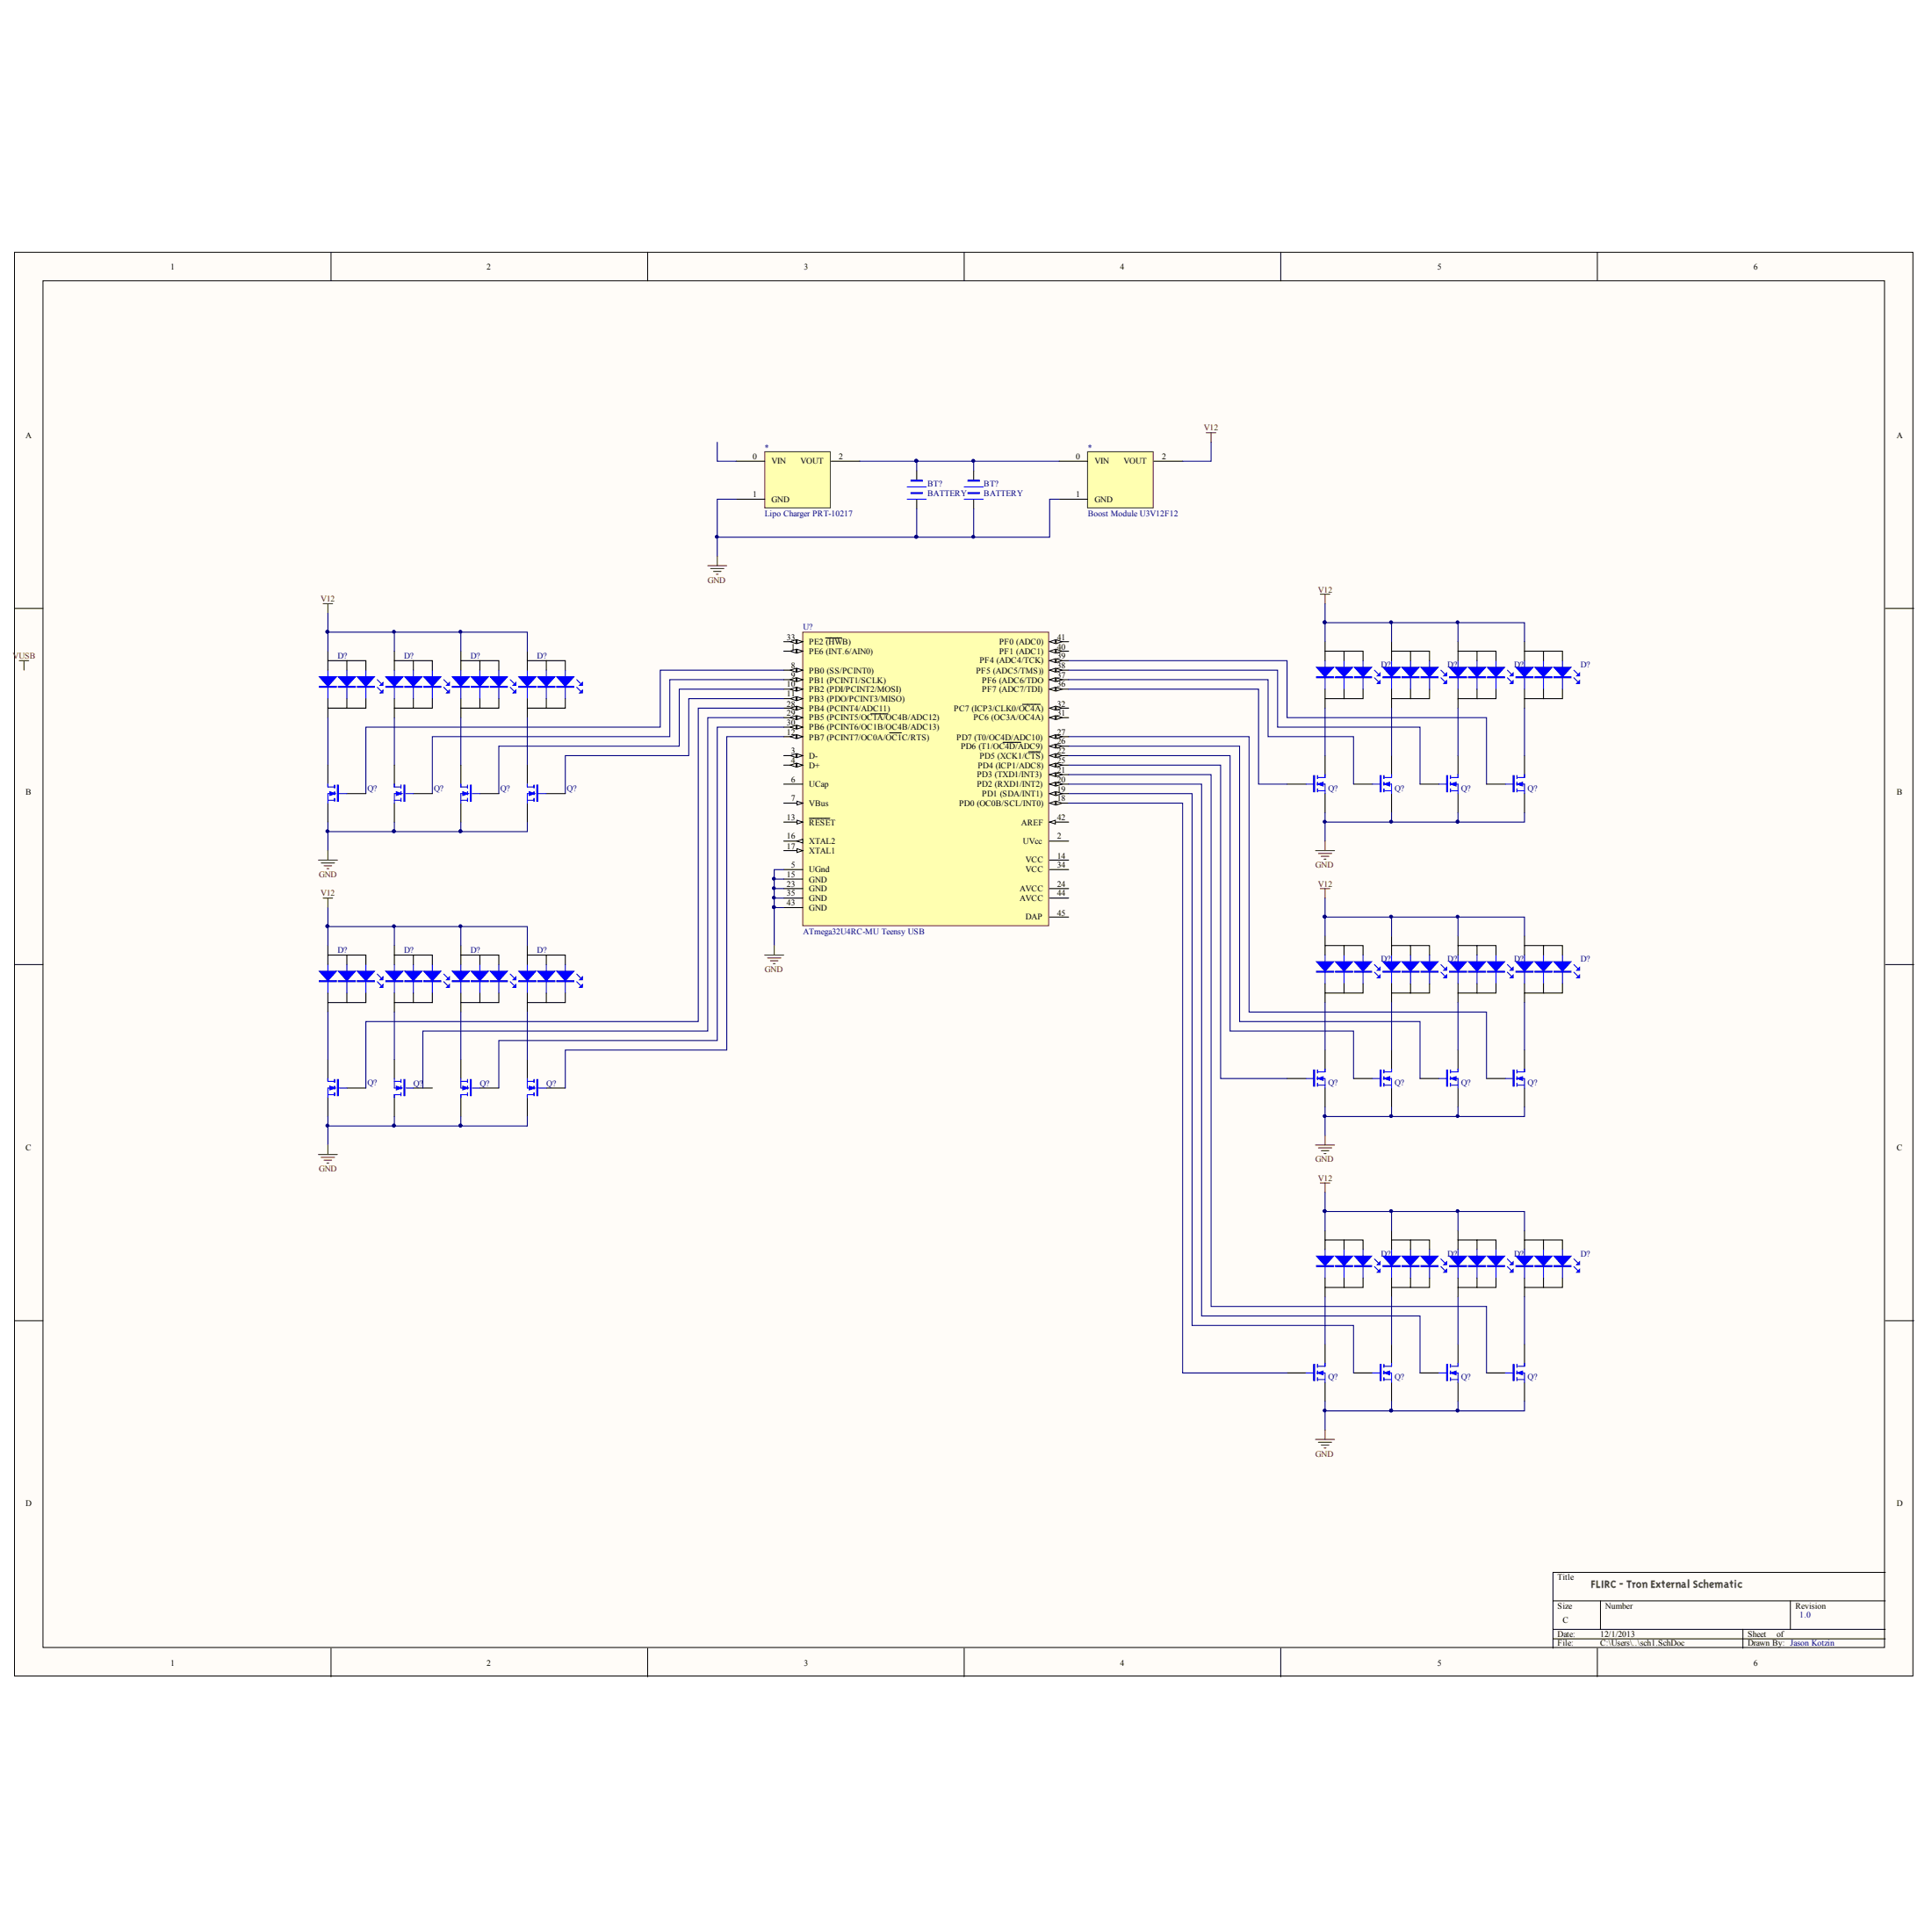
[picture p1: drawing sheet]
<svg xmlns="http://www.w3.org/2000/svg" width="96mm" height="96mm" viewBox="0 0 96 96" stroke-linecap="round" stroke-linejoin="round" font-family="sans-serif">
<g fill="#fffcf8" stroke="#000" stroke-width=".04">
<path d="M.7 12.5h94.3v70.7h-94.3z"/>
<path d="M2.1 13.9h91.5v67.9h-91.5z"/>
</g>
<g fill="none" stroke="#000" stroke-width=".04">
<path d="M16.4 12.5v1.4M32.2 12.5v1.4M47.9 12.5v1.4M63.6 12.5v1.4M79.3 12.5v1.4M.7 30.2h1.4M93.6 30.2h1.5M.7 47.9h1.4M93.6 47.9h1.5M.7 65.6h1.4M77.1 79.5h16.5M79.5 79.5v1.4"/>
<path d="M88.9 79.5v1.4M93.6 65.6h1.5M93.6 78.1h-16.5v3.8M16.4 81.9v1.4M32.2 81.9v1.4M47.9 81.9v1.4M63.6 81.9v1.4M77.1 80.9h16.5M77.1 81.4h16.5M79.3 81.9v1.4M86.6 80.9v1"/>
</g>
<path d="M39.9 31.4h12.2v14.6h-12.2z" fill="#ffffb0" stroke="#800000" stroke-width=".04"/>
<path d="M38.9 38h1" fill="none" stroke="#000" stroke-width=".05"/>
<g fill="#fffcf8" stroke="#000" stroke-width=".04">
<path d="M39.6 37.9l.3 .1-.3 .1z"/>
<path d="M39.3 38l.2-.1v.2z"/>
</g>
<path d="M38.9 37.5h1" fill="none" stroke="#000" stroke-width=".05"/>
<g fill="#fffcf8" stroke="#000" stroke-width=".04">
<path d="M39.6 37.4l.3 .1-.3 .1z"/>
<path d="M39.3 37.5l.2-.1v.2z"/>
</g>
<path d="M52.1 44.6h1M52.1 44.1h1M52.1 40.8h1" fill="none" stroke="#000" stroke-width=".05"/>
<path d="M52.1 40.8l.3-.1v.2z" fill="#fffcf8" stroke="#000" stroke-width=".04"/>
<path d="M38.9 41.8h1" fill="none" stroke="#000" stroke-width=".05"/>
<path d="M39.6 41.8l.3-.1v.2z" fill="#fffcf8" stroke="#000" stroke-width=".04"/>
<path d="M38.9 42.2h1" fill="none" stroke="#000" stroke-width=".05"/>
<path d="M39.6 42.2h.3l-.3 .1z" fill="#fffcf8" stroke="#000" stroke-width=".04"/>
<path d="M38.9 39.9h1M52.1 43.2h1M52.1 42.7h1" fill="none" stroke="#000" stroke-width=".05"/>
<path d="M39.6 39.8l.3 .1-.3 .1z" fill="#fffcf8" stroke="#000" stroke-width=".04"/>
<path d="M38.9 38.9h1M38.9 43.2h1M38.9 40.8h1" fill="none" stroke="#000" stroke-width=".05"/>
<path d="M39.6 40.7l.3 .1-.3 .1z" fill="#fffcf8" stroke="#000" stroke-width=".04"/>
<path d="M52.1 34.2h1M40.2 40.6h1" fill="none" stroke="#000" stroke-width=".05"/>
<g fill="#fffcf8" stroke="#000" stroke-width=".04">
<path d="M52.1 34.2l.3-.1v.2z"/>
<path d="M52.5 34.1l.2 .1-.2 .1z"/>
</g>
<path d="M52.1 33.8h1" fill="none" stroke="#000" stroke-width=".05"/>
<g fill="#fffcf8" stroke="#000" stroke-width=".04">
<path d="M52.1 33.8l.3-.1v.2z"/>
<path d="M52.5 33.7l.2 .1-.2 .1z"/>
</g>
<path d="M52.1 33.3h1" fill="none" stroke="#000" stroke-width=".05"/>
<g fill="#fffcf8" stroke="#000" stroke-width=".04">
<path d="M52.1 33.3l.3-.1v.2z"/>
<path d="M52.5 33.2l.2 .1-.2 .1z"/>
</g>
<path d="M52.1 32.8h1" fill="none" stroke="#000" stroke-width=".05"/>
<g fill="#fffcf8" stroke="#000" stroke-width=".04">
<path d="M52.1 32.8l.3-.1v.2z"/>
<path d="M52.5 32.7l.2 .1-.2 .1z"/>
</g>
<path d="M52.1 32.3h1" fill="none" stroke="#000" stroke-width=".05"/>
<g fill="#fffcf8" stroke="#000" stroke-width=".04">
<path d="M52.1 32.3l.3-.1v.2z"/>
<path d="M52.5 32.2l.2 .1-.2 .1z"/>
</g>
<path d="M52.1 31.9h1" fill="none" stroke="#000" stroke-width=".05"/>
<g fill="#fffcf8" stroke="#000" stroke-width=".04">
<path d="M52.1 31.9l.3-.1v.2z"/>
<path d="M52.5 31.8l.2 .1-.2 .1z"/>
</g>
<path d="M38.9 32.3h1" fill="none" stroke="#000" stroke-width=".05"/>
<g fill="#fffcf8" stroke="#000" stroke-width=".04">
<path d="M39.6 32.2l.3 .1-.3 .1z"/>
<path d="M39.3 32.3l.2-.1v.2z"/>
</g>
<path d="M52.1 36.6h1" fill="none" stroke="#000" stroke-width=".05"/>
<g fill="#fffcf8" stroke="#000" stroke-width=".04">
<path d="M52.1 36.6l.3-.1v.2z"/>
<path d="M52.5 36.5l.2 .1-.2 .1z"/>
</g>
<path d="M52.1 37.1h1" fill="none" stroke="#000" stroke-width=".05"/>
<g fill="#fffcf8" stroke="#000" stroke-width=".04">
<path d="M52.1 37.1l.3-.1v.2z"/>
<path d="M52.5 37l.2 .1-.2 .1z"/>
</g>
<path d="M49.8 36.9h.9M52.1 37.5h1" fill="none" stroke="#000" stroke-width=".05"/>
<g fill="#fffcf8" stroke="#000" stroke-width=".04">
<path d="M52.1 37.5l.3-.1v.2z"/>
<path d="M52.5 37.4l.2 .1-.2 .1z"/>
</g>
<path d="M51.1 37.3h.6M52.1 38h1" fill="none" stroke="#000" stroke-width=".05"/>
<g fill="#fffcf8" stroke="#000" stroke-width=".04">
<path d="M52.1 38l.3-.1v.2z"/>
<path d="M52.5 37.9l.2 .1-.2 .1z"/>
</g>
<path d="M52.1 38.5h1" fill="none" stroke="#000" stroke-width=".05"/>
<g fill="#fffcf8" stroke="#000" stroke-width=".04">
<path d="M52.1 38.5l.3-.1v.2z"/>
<path d="M52.5 38.4l.2 .1-.2 .1z"/>
</g>
<path d="M52.1 38.9h1" fill="none" stroke="#000" stroke-width=".05"/>
<g fill="#fffcf8" stroke="#000" stroke-width=".04">
<path d="M52.1 38.9h.3v.1z"/>
<path d="M52.5 38.9h.2l-.2 .1z"/>
</g>
<path d="M52.1 39.4h1" fill="none" stroke="#000" stroke-width=".05"/>
<g fill="#fffcf8" stroke="#000" stroke-width=".04">
<path d="M52.1 39.4l.3-.1v.2z"/>
<path d="M52.5 39.3l.2 .1-.2 .1z"/>
</g>
<path d="M52.1 39.9h1" fill="none" stroke="#000" stroke-width=".05"/>
<g fill="#fffcf8" stroke="#000" stroke-width=".04">
<path d="M52.1 39.9l.3-.1v.2z"/>
<path d="M52.5 39.8l.2 .1-.2 .1z"/>
</g>
<path d="M52.1 35.2h1" fill="none" stroke="#000" stroke-width=".05"/>
<g fill="#fffcf8" stroke="#000" stroke-width=".04">
<path d="M52.1 35.2l.3-.1v.2z"/>
<path d="M52.5 35.1l.2 .1-.2 .1z"/>
</g>
<path d="M50.8 35h.9M52.1 35.6h1" fill="none" stroke="#000" stroke-width=".05"/>
<g fill="#fffcf8" stroke="#000" stroke-width=".04">
<path d="M52.1 35.6l.3-.1v.2z"/>
<path d="M52.5 35.5l.2 .1-.2 .1z"/>
</g>
<path d="M38.9 36.1h1" fill="none" stroke="#000" stroke-width=".05"/>
<g fill="#fffcf8" stroke="#000" stroke-width=".04">
<path d="M39.6 36l.3 .1-.3 .1z"/>
<path d="M39.3 36.1l.2-.1v.2z"/>
</g>
<path d="M38.9 35.6h1" fill="none" stroke="#000" stroke-width=".05"/>
<g fill="#fffcf8" stroke="#000" stroke-width=".04">
<path d="M39.6 35.5l.3 .1-.3 .1z"/>
<path d="M39.3 35.6l.2-.1v.2z"/>
</g>
<path d="M38.9 35.2h1M43.2 35.5h.9" fill="none" stroke="#000" stroke-width=".05"/>
<g fill="#fffcf8" stroke="#000" stroke-width=".04">
<path d="M39.6 35.1l.3 .1-.3 .1z"/>
<path d="M39.3 35.2l.2-.1v.2z"/>
</g>
<path d="M38.9 34.7h1" fill="none" stroke="#000" stroke-width=".05"/>
<g fill="#fffcf8" stroke="#000" stroke-width=".04">
<path d="M39.6 34.6l.3 .1-.3 .1z"/>
<path d="M39.3 34.7l.2-.1v.2z"/>
</g>
<path d="M38.9 34.2h1" fill="none" stroke="#000" stroke-width=".05"/>
<g fill="#fffcf8" stroke="#000" stroke-width=".04">
<path d="M39.6 34.1l.3 .1-.3 .1z"/>
<path d="M39.3 34.2l.2-.1v.2z"/>
</g>
<path d="M38.9 33.8h1" fill="none" stroke="#000" stroke-width=".05"/>
<g fill="#fffcf8" stroke="#000" stroke-width=".04">
<path d="M39.6 33.7l.3 .1-.3 .1z"/>
<path d="M39.3 33.8l.2-.1v.2z"/>
</g>
<path d="M38.9 33.3h1" fill="none" stroke="#000" stroke-width=".05"/>
<g fill="#fffcf8" stroke="#000" stroke-width=".04">
<path d="M39.6 33.2l.3 .1-.3 .1z"/>
<path d="M39.3 33.3l.2-.1v.2z"/>
</g>
<path d="M38.9 31.9h1M38.9 45.1h1M38.9 44.6h1M38.9 43.7h1M52.1 41.8h1" fill="none" stroke="#000" stroke-width=".05"/>
<g fill="#fffcf8" stroke="#000" stroke-width=".04">
<path d="M39.6 31.8l.3 .1-.3 .1z"/>
<path d="M39.3 31.9l.2-.1v.2z"/>
</g>
<path d="M38.9 36.6h1M41 31.7h.8" fill="none" stroke="#000" stroke-width=".05"/>
<g fill="#fffcf8" stroke="#000" stroke-width=".04">
<path d="M39.6 36.5l.3 .1-.3 .1z"/>
<path d="M39.3 36.6l.2-.1v.2z"/>
</g>
<g fill="none" stroke="#000" stroke-width=".05">
<path d="M16.3 33.3v-.5h.9v.5M16.3 34.7v.5h.9v-.5M16.3 32.3v.5M16.3 35.2v.4M16.3 38v.9M16.3 39.9v.9M17.2 32.8h1v.5M17.2 39.4h1M18.2 34.7v.5h-1M19.6 33.3v-.5h.9v.5M19.6 34.7v.5h.9v-.5M19.6 32.3v.5"/>
<path d="M19.6 35.2v.4M19.6 38v.9M19.6 39.9v.9M20.5 32.8h1v.5M20.5 39.4h1M21.5 34.7v.5h-1M22.9 33.3v-.5h.9v.5M22.9 34.7v.5h.9v-.5M22.9 32.3v.5M22.9 35.2v.4M22.9 38v.9M22.9 39.9v.9"/>
<path d="M23.8 32.8h1v.5M23.8 39.4h1M24.8 34.7v.5h-1M26.2 33.3v-.5h.9v.5M26.2 34.7v.5h.9v-.5M26.2 32.3v.5M26.2 35.2v.4M26.2 38v.9M26.2 39.9v.9M27.1 32.8h1v.5M27.1 39.4h1M28.1 34.7v.5h-1"/>
<path d="M44.2 36.4h.6M63.9 38.9h1M65.8 32.8v-.5h1v.5M65.8 34.2v.5h1v-.5M65.8 31.9v.4M65.8 34.7v.5M66.8 32.3h.9v.5M67.2 38.9h1M67.7 34.2v.5h-.9M69.1 32.8v-.5h1v.5M69.1 34.2v.5h1v-.5M69.1 31.9v.4"/>
<path d="M69.1 34.7v.5M70.1 32.3h.9v.5M70.5 38.9h1M71 34.2v.5h-.9M72.4 32.8v-.5h1v.5M72.4 34.2v.5h1v-.5M72.4 31.9v.4M72.4 34.7v.5M72.4 37.5v1M72.4 39.4v1M73.4 32.3h.9v.5M73.8 38.9h1"/>
<path d="M74.3 34.2v.5h-.9M75.7 32.8v-.5h1v.5M75.7 34.2v.5h1v-.5M75.7 31.9v.4M75.7 34.7v.5M76.7 32.3h.9v.5M77.6 34.2v.5h-.9M16.3 47.9v-.5h.9v.5M16.3 49.3v.5h.9v-.5M16.3 47v.4M16.3 49.8v.5M16.3 52.6v1"/>
<path d="M16.3 54.5v1M17.2 47.4h1v.5M17.2 54h1M18.2 49.3v.5h-1M19.6 47.9v-.5h.9v.5M19.6 49.3v.5h.9v-.5M19.6 47v.4M19.6 49.8v.5M19.6 52.6v1M19.6 54.5v1M20.5 47.4h1v.5M20.5 54h1"/>
<path d="M21.5 49.3v.5h-1M22.9 47.9v-.5h.9v.5M22.9 49.3v.5h.9v-.5M22.9 47v.4M22.9 49.8v.5M22.9 52.6v1M23.8 47.4h1v.5M23.8 54h1M24.8 49.3v.5h-1M26.2 47.9v-.5h.9v.5M26.2 49.3v.5h.9v-.5M26.2 47v.4"/>
<path d="M26.2 49.8v.5M26.2 52.6v1M26.2 54.5v1M27.1 47.4h1v.5M27.1 54h1M28.1 49.3v.5h-1M38.9 44.1h1M52.1 45.5h1M63.9 53.6h1M65.8 47.4v-.4h1v.4M65.8 48.9v.4h1v-.4M65.8 46.5v.5"/>
<path d="M65.8 49.3v.5M65.8 54v1M66.8 47h.9v.4M67.2 53.6h1M67.7 48.9v.4h-.9M69.1 47.4v-.4h1v.4M69.1 48.9v.4h1v-.4M69.1 46.5v.5M69.1 49.3v.5M69.1 54v1M70.1 47h.9v.4M70.5 53.6h1"/>
<path d="M71 48.9v.4h-.9M72.4 47.4v-.4h1v.4M72.4 48.9v.4h1v-.4M72.4 46.5v.5M72.4 49.3v.5M72.4 52.2v.9M72.4 54v1M73.4 47h.9v.4M73.8 53.6h1M74.3 48.9v.4h-.9M75.7 47.4v-.4h1v.4M75.7 48.9v.4h1v-.4"/>
<path d="M75.7 46.5v.5M75.7 49.3v.5M75.7 54v1M76.7 47h.9v.4M77.6 48.9v.4h-.9M63.9 68.2h1M65.8 62.1v-.5h1v.5M65.8 63.5v.4h1v-.4M65.8 61.1v.5M65.8 63.9v.5M66.8 61.6h.9v.5M67.2 68.2h1"/>
<path d="M67.7 63.5v.4h-.9M69.1 62.1v-.5h1v.5M69.1 63.5v.4h1v-.4M69.1 61.1v.5M69.1 63.9v.5M70.1 61.6h.9v.5M70.5 68.2h1M71 63.5v.4h-.9M72.4 62.1v-.5h1v.5M72.4 63.5v.4h1v-.4M72.4 61.1v.5M72.4 63.9v.5"/>
<path d="M72.4 66.8v.9M72.4 68.7v.9M73.4 61.6h.9v.5M73.8 68.2h1M74.3 63.5v.4h-.9M75.7 62.1v-.5h1v.5M75.7 63.5v.4h1v-.4M75.7 61.1v.5M75.7 63.9v.5M76.7 61.6h.9v.5M77.6 63.5v.4h-.9"/>
</g>
<g fill="none" stroke="#00f" stroke-width=".05">
<path d="M16.3 33.3v1.4M16.3 38.9v.2h.3M16.3 39.7h.3M16.6 39.4h-.3v.5M16.9 39.4h.3M17.2 33.3v1.4M18.2 33.3v1.4M18.7 34.1l.2 .2M18.7 33.8l.2 .1M19.6 33.3v1.4M19.6 38.9v.2h.3M19.6 39.7h.3"/>
<path d="M19.9 39.4h-.3v.5M20.2 39.4h.3M20.5 33.3v1.4M21.5 33.3v1.4M22 34.1l.2 .2M22 33.8l.2 .1M22.9 33.3v1.4M22.9 38.9v.2h.3M22.9 39.7h.3M23.2 39.4h-.3v.5M23.5 39.4h.3M23.8 33.3v1.4"/>
<path d="M24.8 33.3v1.4M25.3 34.1l.2 .2M25.3 33.8l.2 .1M26.2 33.3v1.4M26.2 38.9v.2h.3M26.2 39.7h.3M26.5 39.4h-.3v.5M26.8 39.4h.3M27.1 33.3v1.4M28.1 33.3v1.4M28.6 34.1l.2 .2M28.6 33.8l.2 .1"/>
<path d="M64.9 38.9h.3M65.8 32.8v1.4M66.8 32.8v1.4M67.7 32.8v1.4M68.2 38.9h.3M68.3 33.7l.2 .2M68.3 33.3l.2 .2M69.1 32.8v1.4M70.1 32.8v1.4M71 32.8v1.4M71.5 38.9h.3M71.6 33.7l.2 .2"/>
<path d="M71.6 33.3l.2 .2M72.1 38.9h.3v.5M72.1 39.3h.3M72.4 38.5v.1h-.3M72.4 32.8v1.4M73.4 32.8v1.4M74.3 32.8v1.4M74.8 38.9h.4M74.9 33.7l.2 .2M74.9 33.3l.2 .2M75.7 32.8v1.4M76.7 32.8v1.4"/>
<path d="M77.6 32.8v1.4M78.2 33.7l.2 .2M78.2 33.3l.2 .2M16.3 47.9v1.4M16.3 53.6v.1h.3M16.3 54.4h.3M16.6 54h-.3v.5M16.9 54h.3M17.2 47.9v1.4M18.2 47.9v1.4M18.7 48.8l.2 .1M18.7 48.4l.2 .2"/>
<path d="M19.6 47.9v1.4M19.6 53.6v.4h.3M19.6 53.7h.3M19.9 54.4h-.3v.1M20.2 54h.3M20.5 47.9v1.4M21.5 47.9v1.4M22 48.8l.2 .1M22 48.4l.2 .2M22.9 47.9v1.4M22.9 53.6v.4M22.9 53.7h.3"/>
<path d="M23.5 54h.3M23.8 47.9v1.4M24.8 47.9v1.4M25.3 48.8l.2 .1M25.3 48.4l.2 .2M26.2 47.9v1.4M26.2 53.6v.4h.3M26.2 53.7h.3M26.5 54.4h-.3v.1M26.8 54h.3M27.1 47.9v1.4M28.1 47.9v1.4"/>
<path d="M28.6 48.8l.2 .1M28.6 48.4l.2 .2M64.9 53.6h.3M65.5 53.6h.3v.4M65.5 53.9h.3M65.8 47.4v1.5M66.8 47.4v1.5M67.7 47.4v1.5M68.2 53.6h.3M68.3 48.3l.2 .2M68.3 47.9l.2 .2M68.8 53.6h.3v.4"/>
<path d="M68.8 53.9h.3M69.1 47.4v1.5M70.1 47.4v1.5M71 47.4v1.5M71.5 53.6h.3M71.6 48.3l.2 .2M71.6 47.9l.2 .2M72.1 53.6h.3v.4M72.1 53.9h.3M72.4 47.4v1.5M72.4 53.1v.1h-.3M73.4 47.4v1.5"/>
<path d="M74.3 47.4v1.5M74.8 53.6h.4M74.9 48.3l.2 .2M74.9 47.9l.2 .2M75.4 53.6h.3v.4M75.4 53.9h.3M75.7 47.4v1.5M76.7 47.4v1.5M77.6 47.4v1.5M78.2 48.3l.2 .2M78.2 47.9l.2 .2M64.9 68.2h.3"/>
<path d="M65.8 62.1v1.4M66.8 62.1v1.4M67.7 62.1v1.4M68.2 68.2h.3M68.3 62.9l.2 .2M68.3 62.5l.2 .2M69.1 62.1v1.4M70.1 62.1v1.4M71 62.1v1.4M71.5 68.2h.3M71.6 62.9l.2 .2M71.6 62.5l.2 .2"/>
<path d="M72.1 68.2h.3v.5M72.1 68.5h.3M72.4 62.1v1.4M72.4 67.7v.2h-.3M73.4 62.1v1.4M74.3 62.1v1.4M74.8 68.2h.4M74.9 62.9l.2 .2M74.9 62.5l.2 .2M75.7 62.1v1.4M76.7 62.1v1.4M77.6 62.1v1.4"/>
<path d="M78.2 62.9l.2 .2M78.2 62.5l.2 .2"/>
</g>
<g fill="#00f" stroke="#00f" stroke-width=".05">
<path d="M15.9 33.6h.8l-.4 .5z"/>
<path d="M18.9 34.4l.1-.1v.1z"/>
<path d="M19 33.9v.1h-.1z"/>
<path d="M16.8 33.6h.9l-.5 .5z"/>
<path d="M17.7 33.6h.9l-.4 .5z"/>
<path d="M19.2 33.6h.8l-.4 .5z"/>
<path d="M22.2 34.4l.1-.1v.1z"/>
<path d="M22.3 33.9v.1h-.1z"/>
<path d="M20.1 33.6h.9l-.5 .5z"/>
<path d="M21 33.6h.9l-.4 .5z"/>
<path d="M22.5 33.6h.8l-.4 .5z"/>
<path d="M25.5 34.4l.1-.1v.1z"/>
<path d="M25.6 33.9v.1h-.1z"/>
<path d="M23.4 33.6h.9l-.5 .5z"/>
<path d="M24.4 33.6h.8l-.4 .5z"/>
<path d="M25.8 33.6h.8l-.4 .5z"/>
<path d="M28.8 34.4l.1-.1v.1z"/>
<path d="M28.9 33.9v.1h-.1z"/>
<path d="M26.7 33.6h.9l-.5 .5z"/>
<path d="M27.7 33.6h.8l-.4 .5z"/>
<path d="M15.9 48.2h.8l-.4 .5z"/>
<path d="M19 48.9v.1h-.1z"/>
<path d="M19 48.5v.2h-.1z"/>
<path d="M16.8 48.2h.9l-.5 .5z"/>
<path d="M17.7 48.2h.9l-.4 .5z"/>
<path d="M19.2 48.2h.8l-.4 .5z"/>
<path d="M22.2 49l.1-.1v.1z"/>
<path d="M22.3 48.5v.2h-.1z"/>
<path d="M20.1 48.2h.9l-.5 .5z"/>
<path d="M21 48.2h.9l-.4 .5z"/>
<path d="M22.5 48.2h.8l-.4 .5z"/>
<path d="M25.5 49l.1-.1v.1z"/>
<path d="M25.6 48.5v.2h-.1z"/>
<path d="M23.4 48.2h.9l-.5 .5z"/>
<path d="M24.4 48.2h.8l-.4 .5z"/>
<path d="M25.8 48.2h.8l-.4 .5z"/>
<path d="M28.8 49l.1-.1v.1z"/>
<path d="M28.9 48.5v.2h-.1z"/>
<path d="M26.7 48.2h.9l-.5 .5z"/>
<path d="M27.7 48.2h.8l-.4 .5z"/>
<path d="M65.4 33.1h.8l-.4 .5z"/>
<path d="M68.4 33.9l.1-.1v.1z"/>
<path d="M68.5 33.4v.2h-.1z"/>
<path d="M66.3 33.1h.9l-.4 .5z"/>
<path d="M67.3 33.1h.8l-.4 .5z"/>
<path d="M68.7 33.1h.8l-.4 .5z"/>
<path d="M71.8 33.8v.1h-.1z"/>
<path d="M71.8 33.4v.2h-.1z"/>
<path d="M69.6 33.1h.9l-.4 .5z"/>
<path d="M70.6 33.1h.8l-.4 .5z"/>
<path d="M72 33.1h.8l-.4 .5z"/>
<path d="M75.2 33.8v.1h-.2z"/>
<path d="M75.2 33.4v.2h-.2z"/>
<path d="M72.9 33.1h.9l-.4 .5z"/>
<path d="M73.9 33.1h.8l-.4 .5z"/>
<path d="M75.3 33.1h.8l-.4 .5z"/>
<path d="M78.5 33.8v.1h-.2z"/>
<path d="M78.5 33.4v.2h-.2z"/>
<path d="M76.2 33.1h.9l-.4 .5z"/>
<path d="M77.2 33.1h.8l-.4 .5z"/>
<path d="M65.4 47.8h.8l-.4 .4z"/>
<path d="M68.5 48.4v.2h-.1z"/>
<path d="M68.5 48v.2h-.1z"/>
<path d="M66.3 47.8h.9l-.4 .4z"/>
<path d="M67.3 47.8h.8l-.4 .4z"/>
<path d="M68.7 47.8h.8l-.4 .4z"/>
<path d="M71.8 48.4v.2h-.1z"/>
<path d="M71.8 48v.2h-.1z"/>
<path d="M69.6 47.8h.9l-.4 .4z"/>
<path d="M70.6 47.8h.8l-.4 .4z"/>
<path d="M72 47.8h.8l-.4 .4z"/>
<path d="M75.2 48.4v.2h-.2z"/>
<path d="M75.2 48v.2h-.2z"/>
<path d="M72.9 47.8h.9l-.4 .4z"/>
<path d="M73.9 47.8h.8l-.4 .4z"/>
<path d="M75.3 47.8h.8l-.4 .4z"/>
<path d="M78.5 48.4v.2h-.2z"/>
<path d="M78.5 48v.2h-.2z"/>
<path d="M76.2 47.8h.9l-.4 .4z"/>
<path d="M77.2 47.8h.8l-.4 .4z"/>
<path d="M65.4 62.4h.8l-.4 .5z"/>
<path d="M68.4 63.2l.1-.2v.2z"/>
<path d="M68.4 62.8l.1-.1v.1z"/>
<path d="M66.3 62.4h.9l-.4 .5z"/>
<path d="M67.3 62.4h.8l-.4 .5z"/>
<path d="M68.7 62.4h.8l-.4 .5z"/>
<path d="M71.7 63.2l.1-.2v.2z"/>
<path d="M71.7 62.8l.1-.1v.1z"/>
<path d="M69.6 62.4h.9l-.4 .5z"/>
<path d="M70.6 62.4h.8l-.4 .5z"/>
<path d="M72 62.4h.8l-.4 .5z"/>
<path d="M75 63.2l.2-.2v.2z"/>
<path d="M75 62.8l.2-.1v.1z"/>
<path d="M72.9 62.4h.9l-.4 .5z"/>
<path d="M73.9 62.4h.8l-.4 .5z"/>
<path d="M75.3 62.4h.8l-.4 .5z"/>
<path d="M78.3 63.2l.2-.2v.2z"/>
<path d="M78.3 62.8l.2-.1v.1z"/>
<path d="M76.2 62.4h.9l-.4 .5z"/>
<path d="M77.2 62.4h.8l-.4 .5z"/>
<path d="M15.9 34.1h.8z" fill-rule="evenodd"/>
<path d="M16.8 34.1h.9z" fill-rule="evenodd"/>
<path d="M17.7 34.1h.9z" fill-rule="evenodd"/>
<path d="M19.2 34.1h.8z" fill-rule="evenodd"/>
<path d="M20.1 34.1h.9z" fill-rule="evenodd"/>
<path d="M21 34.1h.9z" fill-rule="evenodd"/>
<path d="M22.5 34.1h.8z" fill-rule="evenodd"/>
<path d="M23.4 34.1h.9z" fill-rule="evenodd"/>
<path d="M24.4 34.1h.8z" fill-rule="evenodd"/>
<path d="M25.8 34.1h.8z" fill-rule="evenodd"/>
<path d="M26.7 34.1h.9z" fill-rule="evenodd"/>
<path d="M27.7 34.1h.8z" fill-rule="evenodd"/>
<path d="M15.9 48.7l.8 .1z" fill-rule="evenodd"/>
<path d="M16.8 48.7l.9 .1z" fill-rule="evenodd"/>
<path d="M17.7 48.7l.9 .1z" fill-rule="evenodd"/>
<path d="M19.2 48.7l.8 .1z" fill-rule="evenodd"/>
<path d="M20.1 48.7l.9 .1z" fill-rule="evenodd"/>
<path d="M21 48.7l.9 .1z" fill-rule="evenodd"/>
<path d="M22.5 48.7l.8 .1z" fill-rule="evenodd"/>
<path d="M23.4 48.7l.9 .1z" fill-rule="evenodd"/>
<path d="M24.4 48.7l.8 .1z" fill-rule="evenodd"/>
<path d="M25.8 48.7l.8 .1z" fill-rule="evenodd"/>
<path d="M26.7 48.7l.9 .1z" fill-rule="evenodd"/>
<path d="M27.7 48.7l.8 .1z" fill-rule="evenodd"/>
<path d="M65.4 33.6l.8 .1z" fill-rule="evenodd"/>
<path d="M66.3 33.6l.9 .1z" fill-rule="evenodd"/>
<path d="M67.3 33.6l.8 .1z" fill-rule="evenodd"/>
<path d="M68.7 33.6l.8 .1z" fill-rule="evenodd"/>
<path d="M69.6 33.6l.9 .1z" fill-rule="evenodd"/>
<path d="M70.6 33.6l.8 .1z" fill-rule="evenodd"/>
<path d="M72 33.6l.8 .1z" fill-rule="evenodd"/>
<path d="M72.9 33.6l.9 .1z" fill-rule="evenodd"/>
<path d="M73.9 33.6l.8 .1z" fill-rule="evenodd"/>
<path d="M75.3 33.6l.8 .1z" fill-rule="evenodd"/>
<path d="M76.2 33.6l.9 .1z" fill-rule="evenodd"/>
<path d="M77.2 33.6l.8 .1z" fill-rule="evenodd"/>
<path d="M65.4 48.2l.8 .1z" fill-rule="evenodd"/>
<path d="M66.3 48.2l.9 .1z" fill-rule="evenodd"/>
<path d="M67.3 48.2l.8 .1z" fill-rule="evenodd"/>
<path d="M68.7 48.2l.8 .1z" fill-rule="evenodd"/>
<path d="M69.6 48.2l.9 .1z" fill-rule="evenodd"/>
<path d="M70.6 48.2l.8 .1z" fill-rule="evenodd"/>
<path d="M72 48.2l.8 .1z" fill-rule="evenodd"/>
<path d="M72.9 48.2l.9 .1z" fill-rule="evenodd"/>
<path d="M73.9 48.2l.8 .1z" fill-rule="evenodd"/>
<path d="M75.3 48.2l.8 .1z" fill-rule="evenodd"/>
<path d="M76.2 48.2l.9 .1z" fill-rule="evenodd"/>
<path d="M77.2 48.2l.8 .1z" fill-rule="evenodd"/>
<path d="M65.4 62.9h.8z" fill-rule="evenodd"/>
<path d="M66.3 62.9h.9z" fill-rule="evenodd"/>
<path d="M67.3 62.9h.8z" fill-rule="evenodd"/>
<path d="M68.7 62.9h.8z" fill-rule="evenodd"/>
<path d="M69.6 62.9h.9z" fill-rule="evenodd"/>
<path d="M70.6 62.9h.8z" fill-rule="evenodd"/>
<path d="M72 62.9h.8z" fill-rule="evenodd"/>
<path d="M72.9 62.9h.9z" fill-rule="evenodd"/>
<path d="M73.9 62.9h.8z" fill-rule="evenodd"/>
<path d="M75.3 62.9h.8z" fill-rule="evenodd"/>
<path d="M76.2 62.9h.9z" fill-rule="evenodd"/>
<path d="M77.2 62.9h.8z" fill-rule="evenodd"/>
</g>
<g fill="none" stroke="#000080" stroke-width=".05">
<path d="M16.3 32.3v-.9h9.9v.9M16.3 30.5v.9M16.3 35.6v2.4M19.6 31.4v.9M19.6 35.6v2.4M22.9 31.4v.9M22.9 35.6v2.4M26.2 35.6v2.4M38.9 33.3h-6.1v2.8h-14.6v3.3M38.9 33.8h-5.6v2.8h-11.8v2.8M38.9 34.2h-5.2v2.9h-8.9v2.3M38.9 34.7h-4.7v2.8h-6.1v1.9"/>
<path d="M38.9 35.2h-4.2v15.5h-16.5v3.3M38.9 35.6h-3.7v15.6h-14.2v2.8M38.9 36.1h-3.3v15.6h-10.8v2.3M38.9 36.6h-2.8v15.6h-8v1.8M53.1 32.8h10.8v2.8h9.9v3.3M53.1 33.3h10.4v2.8h7v2.8M53.1 33.8h9.9v2.8h4.2v2.3M53.1 34.2h9.4v4.7h1.4M53.1 36.6h8.9v13.7h11.8v3.3M53.1 37.1h8.5v13.6h8.9v2.9M53.1 37.5h8v13.7h6.1v2.4M53.1 38h7.5v15.6h3.3"/>
<path d="M53.1 38.5h7.1v26.4h13.6v3.3M53.1 38.9h6.6v26.5h10.8v2.8M53.1 39.4h6.1v26.4h8v2.4M53.1 39.9h5.6v28.3h5.2M65.8 31.9v-1h9.9v1M65.8 30v.9M65.8 35.2v2.3M69.1 30.9v1M69.1 35.2v2.3M72.4 30.9v1M72.4 35.2v2.3M75.7 35.2v2.3"/>
<path d="M16.3 47v-1h9.9v1M16.3 40.8v1.4M16.3 45.1v.9M16.3 50.3v2.3M16.3 55.5v1.4M19.6 55.5v.4h-3.3M19.6 40.8v.5h-3.3M19.6 46v1M19.6 50.3v2.3M19.6 41.3h3.3M22.9 40.8v.5h3.3v-.5M22.9 55.5v.4h-3.3"/>
<path d="M22.9 46v1M22.9 50.3v2.3M26.2 55.5v.4h-3.3M26.2 50.3v2.3M38.5 43.7h.4M38.5 44.1h.4M38.5 44.6h.4M38.5 45.1v1.9M38.9 43.2h-.4v1.9h.4M65.8 46.5v-1h9.9v1M65.8 40.4v1.4M65.8 44.6v.9"/>
<path d="M65.8 49.8v2.4M65.8 55v1.4M65.8 59.2v1M69.1 40.4v.4M69.1 45.5v1M69.1 49.8v2.4M69.1 55v.5M72.4 40.4v.4h-6.6M72.4 45.5v1M72.4 49.8v2.4M72.4 55v.5M75.7 40.4v.4h-3.3"/>
<path d="M75.7 55v.5h-9.9M75.7 49.8v2.4M65.8 61.1v-.9h9.9v.9M65.8 64.4v2.4M65.8 69.6v1.4M69.1 69.6v.5h-3.3M69.1 60.2v.9M69.1 64.4v2.4M69.1 70.1h3.3M72.4 69.6v.5h3.3v-.5M72.4 60.2v.9M72.4 64.4v2.4"/>
<path d="M75.7 64.4v2.4"/>
</g>
<g fill="#000080" stroke="#000080" stroke-width=".04">
<circle cx="16.3" cy="31.4" r=".07"/>
<circle cx="19.6" cy="31.4" r=".07"/>
<circle cx="22.9" cy="31.4" r=".07"/>
<circle cx="22.9" cy="41.3" r=".07"/>
<circle cx="16.3" cy="46" r=".07"/>
<circle cx="19.6" cy="46" r=".07"/>
<circle cx="22.9" cy="46" r=".07"/>
<circle cx="19.6" cy="55.9" r=".07"/>
<circle cx="16.3" cy="55.9" r=".07"/>
<circle cx="22.9" cy="55.9" r=".07"/>
<circle cx="38.4" cy="43.6" r=".07"/>
<circle cx="38.4" cy="44.1" r=".07"/>
<circle cx="38.4" cy="44.6" r=".07"/>
<circle cx="38.4" cy="45.1" r=".07"/>
<circle cx="65.8" cy="30.9" r=".07"/>
<circle cx="69.1" cy="30.9" r=".07"/>
<circle cx="72.4" cy="30.9" r=".07"/>
<circle cx="72.4" cy="40.8" r=".07"/>
<circle cx="65.8" cy="45.5" r=".07"/>
<circle cx="69.1" cy="45.5" r=".07"/>
<circle cx="72.4" cy="45.5" r=".07"/>
<circle cx="65.8" cy="55.4" r=".07"/>
<circle cx="69.1" cy="40.8" r=".07"/>
<circle cx="65.8" cy="40.8" r=".07"/>
<circle cx="69.1" cy="55.4" r=".07"/>
<circle cx="72.4" cy="55.4" r=".07"/>
<circle cx="65.8" cy="60.1" r=".07"/>
<circle cx="69.1" cy="60.1" r=".07"/>
<circle cx="72.4" cy="60.2" r=".07"/>
<circle cx="72.4" cy="70.1" r=".07"/>
<circle cx="69.1" cy="70.1" r=".07"/>
<circle cx="65.8" cy="70.1" r=".07"/>
<circle cx="19.6" cy="41.3" r=".07"/>
<circle cx="16.3" cy="41.3" r=".07"/>
</g>
<g fill="none" stroke="#800000" stroke-width=".05">
<path d="M16 30h.5M16.3 30v.5M65.6 29.5h.4M65.8 29.5v.5M15.8 42.7h1M15.8 57.3h1M16 42.9h.6M16 57.5h.6M16 44.6h.5M16.1 43h.4M16.1 57.6h.4M16.2 43.1h.1"/>
<path d="M16.2 57.8h.1M16.3 42.2v.5M16.3 44.6v.5M16.3 56.9v.4M38 47.4h.9M38.1 47.6h.7M38.3 47.7h.3M38.4 47.9h.1M38.5 47v.4M65.3 42.2h1M65.3 56.9h1M65.5 42.4h.6"/>
<path d="M65.5 57h.6M65.6 44.1h.4M65.6 58.8h.4M65.6 42.5h.4M65.6 57.2h.4M65.8 42.7h.1M65.8 57.3h.1M65.8 41.8v.4M65.8 44.1v.5M65.8 56.4v.5M65.8 58.8v.4M65.3 71.5h1"/>
<path d="M65.5 71.6h.6M65.6 71.8h.4M65.8 71.9h.1M65.8 71v.5"/>
</g>
<g fill="#00f" stroke="#00f" stroke-width=".04">
<path d="M16.4 53.9l.3 .1-.3 .1z"/>
<path d="M19.7 53.9l.3 .1-.3 .1z"/>
<path d="M23 53.9l.3 .1-.3 .1z"/>
<path d="M26.3 53.9l.3 .1-.3 .1z"/>
<path d="M65.4 38.9h.3v.1z"/>
<path d="M68.7 38.9h.3v.1z"/>
<path d="M72 38.9h.3v.1z"/>
<path d="M75.3 38.9h.3v.1z"/>
<path d="M65.4 53.6l.3-.1v.2z"/>
<path d="M68.7 53.6l.3-.1v.2z"/>
<path d="M72 53.6l.3-.1v.2z"/>
<path d="M75.3 53.6l.3-.1v.2z"/>
<path d="M72 68.2l.3-.1v.2z"/>
<path d="M16.4 39.3l.3 .1-.3 .1z"/>
<path d="M19.7 39.3l.3 .1-.3 .1z"/>
<path d="M23 39.3l.3 .1-.3 .1z"/>
<path d="M26.3 39.3l.3 .1-.3 .1z"/>
</g>
<g fill="#00f" stroke="#00f" stroke-width=".04">
<path d="M16.8 53.6v.8z"/>
<path d="M16.6 53.6v.2z"/>
<path d="M16.6 53.9v.2z"/>
<path d="M16.6 54.3v.1z"/>
<path d="M20.1 53.6v.8z"/>
<path d="M19.9 54.3v.1z"/>
<path d="M19.9 53.9v.2z"/>
<path d="M19.9 53.6v.2z"/>
<path d="M23.4 53.6v.8z"/>
<path d="M23.2 53.9v.2z"/>
<path d="M23.2 53.6v.2z"/>
<path d="M26.7 53.6v.8z"/>
<path d="M26.5 54.3v.1z"/>
<path d="M26.5 53.9v.2z"/>
<path d="M26.5 53.6v.2z"/>
<path d="M65.2 38.5l.1 .8z"/>
<path d="M65.4 38.5v.2z"/>
<path d="M65.4 38.9v.1z"/>
<path d="M68.5 38.5l.1 .8z"/>
<path d="M68.7 38.5v.2z"/>
<path d="M68.7 38.9v.1z"/>
<path d="M71.8 38.5l.1 .8z"/>
<path d="M72 38.5v.2z"/>
<path d="M72 38.9v.1z"/>
<path d="M72 39.2v.1z"/>
<path d="M75.2 38.5v.8z"/>
<path d="M75.3 38.5v.2z"/>
<path d="M75.3 38.9v.1z"/>
<path d="M65.2 53.1l.1 .8z"/>
<path d="M65.4 53.5v.1z"/>
<path d="M65.4 53.8v.1z"/>
<path d="M68.5 53.1l.1 .8z"/>
<path d="M68.7 53.5v.1z"/>
<path d="M68.7 53.8v.1z"/>
<path d="M71.8 53.1l.1 .8z"/>
<path d="M72 53.1v.2z"/>
<path d="M72 53.5v.1z"/>
<path d="M72 53.8v.1z"/>
<path d="M75.2 53.1v.8z"/>
<path d="M75.3 53.5v.1z"/>
<path d="M75.3 53.8v.1z"/>
<path d="M65.2 67.8l.1 .8z"/>
<path d="M68.5 67.8l.1 .8z"/>
<path d="M71.8 67.8l.1 .8z"/>
<path d="M72 67.8v.1z"/>
<path d="M72 68.1v.1z"/>
<path d="M72 68.4v.2z"/>
<path d="M75.2 67.8v.8z"/>
<path d="M16.8 39v.8z"/>
<path d="M16.6 39v.1z"/>
<path d="M16.6 39.3v.2z"/>
<path d="M16.6 39.7v.1z"/>
<path d="M20.1 39v.8z"/>
<path d="M19.9 39v.1z"/>
<path d="M19.9 39.3v.2z"/>
<path d="M19.9 39.7v.1z"/>
<path d="M23.4 39v.8z"/>
<path d="M23.2 39v.1z"/>
<path d="M23.2 39.3v.2z"/>
<path d="M23.2 39.7v.1z"/>
<path d="M26.7 39v.8z"/>
<path d="M26.5 39v.1z"/>
<path d="M26.5 39.3v.2z"/>
<path d="M26.5 39.7v.1z"/>
</g>
<path d="M54 22.4h3.3v2.8h-3.3z" fill="#ffffb0" stroke="#800000" stroke-width=".04"/>
<path d="M45.5 23.4v.5M45.5 24.8v.5M48.4 23.4v.5M48.4 24.8v.5M52.6 22.9h1.4M52.6 24.8h1.4M57.3 22.9h1.4" fill="none" stroke="#000" stroke-width=".05"/>
<path d="M45.1 24.2h.9M45.1 24.8h.9M47.9 24.2h.9M47.9 24.8h.9" fill="none" stroke="#00f" stroke-width=".05"/>
<g fill="#00f" stroke="#00f" stroke-width=".05">
<path d="M48.1 24.5h.5z" fill-rule="evenodd"/>
<path d="M48.1 23.9h.5z" fill-rule="evenodd"/>
<path d="M45.2 24.5h.6z" fill-rule="evenodd"/>
<path d="M45.2 23.9h.6z" fill-rule="evenodd"/>
</g>
<path d="M48.4 22.9v.5M48.4 25.3v1.4M52.6 22.9h-7.1v.5M52.6 24.8h-.5v1.9h-6.6v-1.4M60.2 22v.9h-1.5" fill="none" stroke="#000080" stroke-width=".05"/>
<g fill="#000080" stroke="#000080" stroke-width=".04">
<circle cx="45.5" cy="22.9" r=".07"/>
<circle cx="48.3" cy="22.9" r=".07"/>
<circle cx="48.3" cy="26.7" r=".07"/>
<circle cx="45.5" cy="26.7" r=".07"/>
</g>
<path d="M35.2 28.1h.9M35.3 28.2h.7M35.4 28.4h.4M35.6 28.5h.1M35.6 27.6v.5M59.9 21.5h.5M60.2 21.5v.5" fill="none" stroke="#800000" stroke-width=".05"/>
<path d="M38 22.4h3.2v2.8h-3.2z" fill="#ffffb0" stroke="#800000" stroke-width=".04"/>
<path d="M36.6 22.9h1.4M36.6 24.8h1.4M41.3 22.9h1.4" fill="none" stroke="#000" stroke-width=".05"/>
<path d="M35.6 22v.9h1M35.6 26.7h9.9M36.6 24.8h-1v2.8M42.7 22.9h2.8" fill="none" stroke="#000080" stroke-width=".05"/>
<g fill="#000080" stroke="#000080" stroke-width=".04">
<circle cx="45.5" cy="22.9" r=".07"/>
<circle cx="35.6" cy="26.7" r=".07"/>
<circle cx="45.5" cy="26.7" r=".07"/>
</g>
<path d="M1 32.8h.4M1.2 32.8v.5" fill="none" stroke="#800000" stroke-width=".05"/>
<g font-size="1.4" fill="#00f">
<text x="65.6" y="52.8">PIQ?0D</text>
<text x="68.8" y="52.8">PIQ?0D</text>
<text x="75.5" y="52.8">PIQ?0D</text>
<text x="65.6" y="69.4">PIQ?0S</text>
<text x="68.8" y="69.4">PIQ?0S</text>
<text x="75.5" y="69.4">PIQ?0S</text>
</g>
<g font-size="1.1" fill="#00f">
<text x="65.6" y="38.1">PIQ?0D</text>
<text x="65.6" y="39.9">PIQ?0S</text>
<text x="68.8" y="38.1">PIQ?0D</text>
<text x="68.8" y="39.9">PIQ?0S</text>
<text x="75.5" y="38.1">PIQ?0D</text>
<text x="75.5" y="39.9">PIQ?0S</text>
<text x="22.6" y="55.1">PIQ?0D</text>
<text x="65.6" y="67.4">PIQ?0D</text>
<text x="68.8" y="67.4">PIQ?0D</text>
<text x="75.5" y="67.4">PIQ?0D</text>
</g>
<text font-size=".6" fill="#443c3e" x="79" y="78.9">FLIRC - Tron External Schematic</text>
<g font-size=".4">
<text x="8.5" y="13.4">1</text>
<text x="24.2" y="13.4">2</text>
<text x="39.9" y="13.4">3</text>
<text x="55.6" y="13.4">4</text>
<text x="71.4" y="13.4">5</text>
<text x="87.1" y="13.4">6</text>
<text x="1.3" y="21.8">A</text>
<text x="37.4" y="22.8">0</text>
<text x="38.3" y="23">VIN</text>
<text x="39.8" y="23">VOUT</text>
<text x="41.7" y="22.8">2</text>
<text x="53.4" y="22.8">0</text>
<text x="54.4" y="23">VIN</text>
<text x="55.8" y="23">VOUT</text>
<text x="57.7" y="22.8">2</text>
<text x="94.2" y="21.8">A</text>
<text x="37.4" y="24.7">1</text>
<text x="38.3" y="24.9">GND</text>
<text x="53.4" y="24.7">1</text>
<text x="54.4" y="24.9">GND</text>
<text x="39.1" y="35.6">29</text>
<text x="39.1" y="35.1">28</text>
<text x="39.1" y="34.6">11</text>
<text x="39.1" y="34.1">10</text>
<text x="39.1" y="31.8">33</text>
<text x="39.3" y="32.3">1</text>
<text x="39.3" y="33.7">9</text>
<text x="39.3" y="33.2">8</text>
<text x="40.2" y="32.5">PE6 (INT.6/AIN0)</text>
<text x="40.2" y="35.8">PB5 (PCINT5/OC1A/OC4B/ADC12)</text>
<text x="40.2" y="35.3">PB4 (PCINT4/ADC11)</text>
<text x="40.2" y="34.8">PB3 (PDO/PCINT3/MISO)</text>
<text x="40.2" y="34.4">PB2 (PDI/PCINT2/MOSI)</text>
<text x="40.2" y="33.9">PB1 (PCINT1/SCLK)</text>
<text x="40.2" y="33.4">PB0 (SS/PCINT0)</text>
<text x="40.2" y="32">PE2 (HWB)</text>
<text x="47.4" y="35.3">PC7 (ICP3/CLK0/OC4A)</text>
<text x="48.4" y="35.8">PC6 (OC3A/OC4A)</text>
<text x="48.5" y="33.4">PF5 (ADC5/TMS))</text>
<text x="48.6" y="32.9">PF4 (ADC4/TCK)</text>
<text x="48.8" y="34.4">PF7 (ADC7/TDI)</text>
<text x="48.8" y="33.9">PF6 (ADC6/TDO</text>
<text x="49.6" y="32.5">PF1 (ADC1)</text>
<text x="49.6" y="32">PF0 (ADC0)</text>
<text x="52.5" y="34.1">36</text>
<text x="52.5" y="33.7">37</text>
<text x="52.5" y="33.2">38</text>
<text x="52.5" y="32.7">39</text>
<text x="52.5" y="32.3">40</text>
<text x="52.5" y="31.8">41</text>
<text x="52.5" y="35.1">32</text>
<text x="52.5" y="35.6">31</text>
<text x="1.3" y="39.5">B</text>
<text x="39.1" y="41.7">16</text>
<text x="39.1" y="40.7">13</text>
<text x="39.1" y="36">30</text>
<text x="39.1" y="36.5">12</text>
<text x="39.3" y="37.9">4</text>
<text x="39.3" y="37.4">3</text>
<text x="39.3" y="39.8">7</text>
<text x="39.3" y="38.9">6</text>
<text x="40.2" y="38.1">D+</text>
<text x="40.2" y="37.7">D-</text>
<text x="40.2" y="41.9">XTAL2</text>
<text x="40.2" y="40.1">VBus</text>
<text x="40.2" y="39.1">UCap</text>
<text x="40.2" y="41">RESET</text>
<text x="40.2" y="36.2">PB6 (PCINT6/OC1B/OC4B/ADC13)</text>
<text x="40.2" y="36.8">PB7 (PCINT7/OC0A/OC1C/RTS)</text>
<text x="47.5" y="36.8">PD7 (T0/OC4D/ADC10)</text>
<text x="47.6" y="40.1">PD0 (OC0B/SCL/INT0)</text>
<text x="47.7" y="37.2">PD6 (T1/OC4D/ADC9)</text>
<text x="48.5" y="38.6">PD3 (TXD1/INT3)</text>
<text x="48.5" y="39.1">PD2 (RXD1/INT2)</text>
<text x="48.6" y="38.1">PD4 (ICP1/ADC8)</text>
<text x="48.6" y="37.7">PD5 (XCK1/CTS)</text>
<text x="48.8" y="39.5">PD1 (SDA/INT1)</text>
<text x="50.7" y="41">AREF</text>
<text x="50.8" y="41.9">UVcc</text>
<text x="52.5" y="40.7">42</text>
<text x="52.5" y="36.5">27</text>
<text x="52.5" y="37">26</text>
<text x="52.5" y="37.4">22</text>
<text x="52.5" y="37.9">25</text>
<text x="52.5" y="38.4">21</text>
<text x="52.5" y="38.9">20</text>
<text x="52.5" y="39.3">19</text>
<text x="52.5" y="39.8">18</text>
<text x="52.5" y="41.7">2</text>
<text x="94.2" y="39.5">B</text>
<text x="39.1" y="42.2">17</text>
<text x="39.1" y="45">43</text>
<text x="39.1" y="44.5">35</text>
<text x="39.1" y="43.6">15</text>
<text x="39.1" y="44">23</text>
<text x="39.3" y="43.1">5</text>
<text x="40.2" y="42.4">XTAL1</text>
<text x="40.2" y="43.3">UGnd</text>
<text x="40.2" y="45.2">GND</text>
<text x="40.2" y="44.8">GND</text>
<text x="40.2" y="43.8">GND</text>
<text x="40.2" y="44.3">GND</text>
<text x="50.6" y="44.8">AVCC</text>
<text x="50.6" y="44.3">AVCC</text>
<text x="50.9" y="43.3">VCC</text>
<text x="50.9" y="42.8">VCC</text>
<text x="50.9" y="45.7">DAP</text>
<text x="52.5" y="44.5">44</text>
<text x="52.5" y="44">24</text>
<text x="52.5" y="43.1">34</text>
<text x="52.5" y="42.6">14</text>
<text x="52.5" y="45.5">45</text>
<text x="1.3" y="57.1">C</text>
<text x="94.2" y="57.1">C</text>
<text x="1.3" y="74.8">D</text>
<text x="94.2" y="74.8">D</text>
<text x="8.5" y="82.7">1</text>
<text x="24.2" y="82.7">2</text>
<text x="39.9" y="82.7">3</text>
<text x="55.6" y="82.7">4</text>
<text x="71.4" y="82.7">5</text>
<text x="77.4" y="78.5">Title</text>
<text x="77.4" y="79.9">Size</text>
<text x="77.4" y="81.3">Date:</text>
<text x="77.4" y="81.8">File:</text>
<text x="77.6" y="80.6">C</text>
<text x="79.5" y="81.3">12/1/2013</text>
<text x="79.5" y="81.8">C:\Users\..\sch1.SchDoc</text>
<text x="79.7" y="79.9">Number</text>
<text x="86.8" y="81.3">Sheet</text>
<text x="86.8" y="81.8">Drawn By: Jason Kotzin</text>
<text x="87.1" y="82.7">6</text>
<text x="88.2" y="81.3">of</text>
<text x="89.2" y="79.9">Revision</text>
</g>
<g font-size=".4" fill="#000080">
<text x="38" y="22.4">*</text>
<text x="54" y="22.4">*</text>
<text x="38" y="25.7">Lipo Charger PRT-10217</text>
<text x="46.1" y="24.2">BT?</text>
<text x="46.1" y="24.6">BATTERY</text>
<text x="48.9" y="24.2">BT?</text>
<text x="48.9" y="24.6">BATTERY</text>
<text x="54" y="25.7">Boost Module U3V12F12</text>
<text x="16.8" y="32.7">D?</text>
<text x="20.1" y="32.7">D?</text>
<text x="23.4" y="32.7">D?</text>
<text x="26.7" y="32.7">D?</text>
<text x="39.9" y="31.3">U?</text>
<text x="68.6" y="33.2">D?</text>
<text x="71.9" y="33.2">D?</text>
<text x="75.2" y="33.2">D?</text>
<text x="78.5" y="33.2">D?</text>
<text x="18.2" y="39.3">Q?</text>
<text x="21.6" y="39.3">Q?</text>
<text x="24.9" y="39.3">Q?</text>
<text x="28.2" y="39.3">Q?</text>
<text x="66" y="39.3">Q?</text>
<text x="69.3" y="39.3">Q?</text>
<text x="72.6" y="39.3">Q?</text>
<text x="75.9" y="39.3">Q?</text>
<text x="16.8" y="47.3">D?</text>
<text x="20.1" y="47.3">D?</text>
<text x="23.4" y="47.3">D?</text>
<text x="26.7" y="47.3">D?</text>
<text x="39.9" y="46.4">ATmega32U4RC-MU Teensy USB</text>
<text x="68.6" y="47.8">D?</text>
<text x="71.9" y="47.8">D?</text>
<text x="75.2" y="47.8">D?</text>
<text x="78.5" y="47.8">D?</text>
<text x="18.2" y="53.9">Q?</text>
<text x="20.5" y="53.9">Q?</text>
<text x="23.8" y="53.9">Q?</text>
<text x="27.1" y="53.9">Q?</text>
<text x="66" y="53.9">Q?</text>
<text x="69.3" y="53.9">Q?</text>
<text x="72.6" y="53.9">Q?</text>
<text x="75.9" y="53.9">Q?</text>
<text x="68.6" y="62.4">D?</text>
<text x="71.9" y="62.4">D?</text>
<text x="75.2" y="62.4">D?</text>
<text x="78.5" y="62.4">D?</text>
<text x="66" y="68.5">Q?</text>
<text x="69.3" y="68.5">Q?</text>
<text x="72.6" y="68.5">Q?</text>
<text x="75.9" y="68.5">Q?</text>
<text x="89.4" y="80.4">1.0</text>
</g>
<g font-size=".4" fill="#800000">
<text x="59.8" y="21.4">V12</text>
<text x="15.9" y="29.9">V12</text>
<text x="35.1" y="29">GND</text>
<text x="65.5" y="29.4">V12</text>
<text x=".6" y="32.7">VUSB</text>
<text x="15.8" y="43.6">GND</text>
<text x="15.9" y="44.5">V12</text>
<text x="65.3" y="43.1">GND</text>
<text x="65.5" y="44">V12</text>
<text x="38" y="48.3">GND</text>
<text x="15.8" y="58.2">GND</text>
<text x="65.3" y="57.7">GND</text>
<text x="65.5" y="58.7">V12</text>
<text x="65.3" y="72.4">GND</text>
</g>
</svg>
